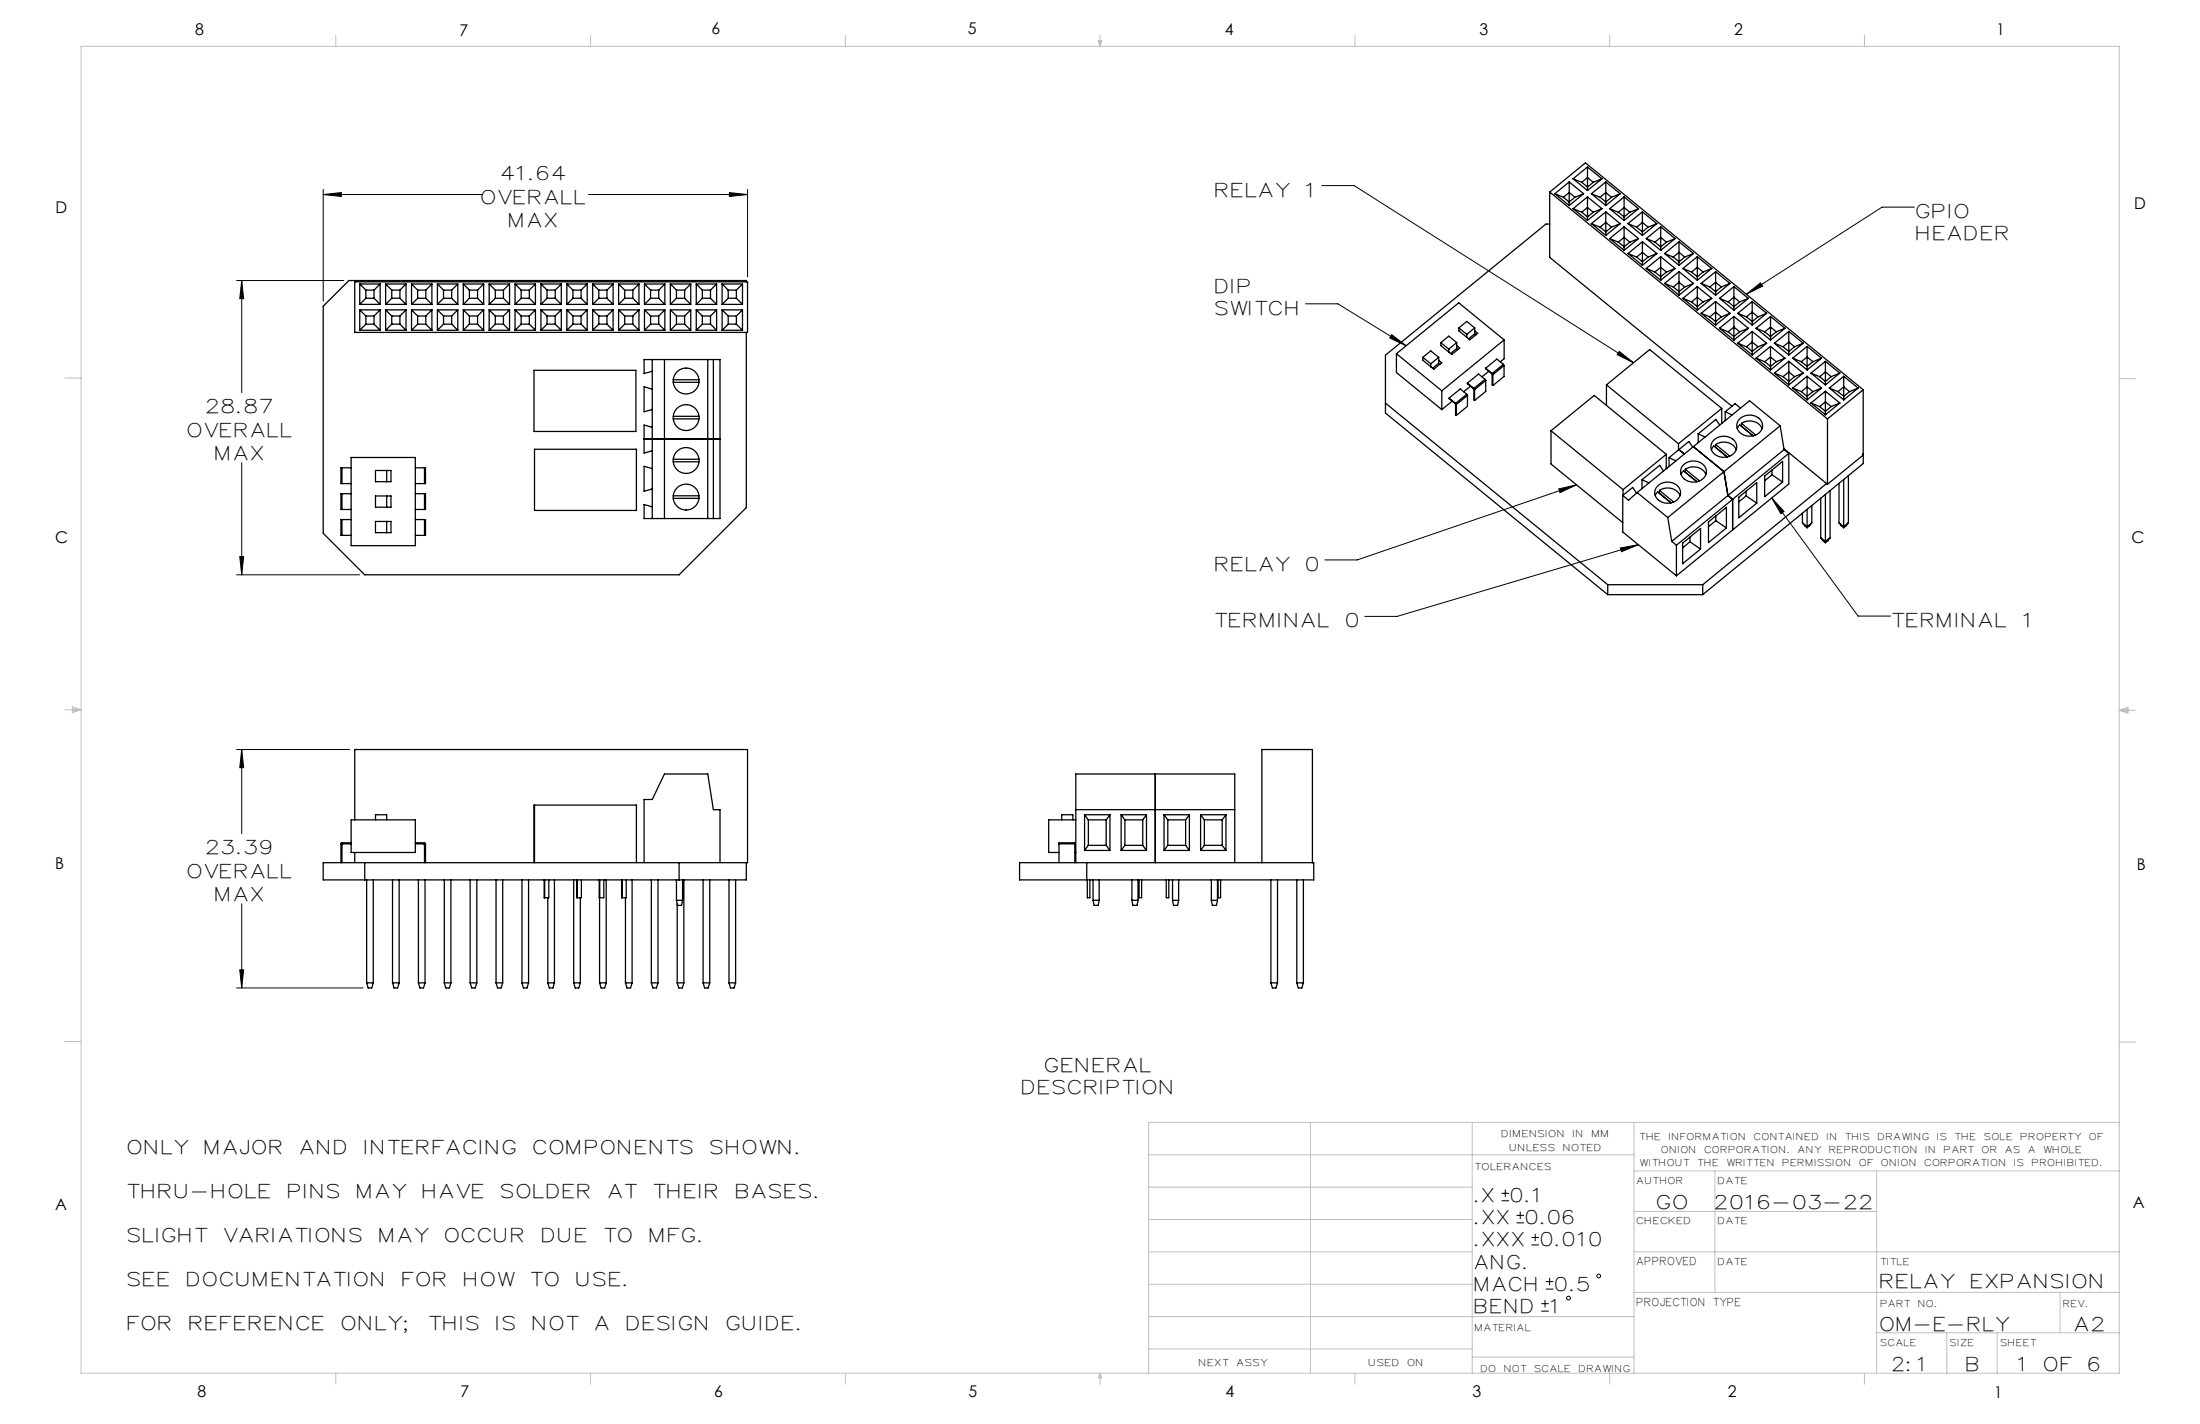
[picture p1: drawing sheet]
<svg xmlns="http://www.w3.org/2000/svg" width="432mm" height="279mm" viewBox="0 0 432 279" stroke-linecap="round" stroke-linejoin="round" font-family="sans-serif">
<g fill="none" stroke="#000" stroke-width=".2">
<path d="M63.4 38.2l3.6-.4v.8zM63.4 37.2v21.9M63.4 38.2h31.2M115.5 38.2h31.2M143.2 37.8l3.5 .4-3.5 .4zM146.7 37.2v17.1M259.4 36.4h6.4l54.8 34.8M46.4 55h21.1M47.4 55l.4 3.6h-.7zM47.4 55v22M256.2 59.6h6.4l13.4 8.2M342.8 57.7l2.7-2.2 .5 .6z"/>
<path d="M375.8 40.6h-6.4l-26.6 17.1M273.2 65.7l2.8 2.1-3.2-1.5zM317.8 68.9l2.8 2.3-3.2-1.6zM47.4 90.8v22M305.9 95.9l3.5-.8-3.2 1.5zM309.4 95.1l-43 14.8h-6.4M347.7 97.7l2.5 2.7-.7 .4zM347.7 97.7l17 23.2h6.3M46.4 112.8h24.2M47.1 109.2h.7l-.4 3.6zM318 107.5l3.6-.6-3.3 1.4zM321.6 106.9l-47.4 14h-6.3"/>
<path d="M46.4 147.1h22.2M47.4 147.1l.4 3.5h-.7zM47.4 147.1v16.5M47.4 177.3v16.5M46.4 193.8h24.9M47.1 190.3h.7l-.4 3.5zM294.7 235.6h1.5M294.7 234.1h1.5M295.4 233.4v1.5M297.7 239.9h1.4M297.7 238.5h1.4M298.4 237.7v1.5"/>
<path d="M300.6 244.3h1.5M300.6 242.8h1.5M301.3 242.1v1.4M302.5 257.3h1.5M302.5 255.8h1.5M303.2 255.1v1.4M303.4 252.9h1.5M303.4 251.5h1.5M304.1 250.7v1.5"/>
<circle cx="307.9" cy="254.7" r=".37"/>
<circle cx="313.8" cy="250.4" r=".37"/>
</g>
<g fill="none" stroke="#c0c0c0" stroke-width=".2">
<path d="M15.9 9.1h400.1v260.3h-400.1zM65.9 6.9v2.2M115.9 6.9v2.2M165.9 6.9v2.2M215.6 8h.6l-.3 1.1zM215.7 8l.2 1.1M215.9 6.9v2.2M216 8l-.1 1.1M265.9 6.9v2.2M315.9 6.9v2.2M365.9 6.9v2.2M12.7 74.2h3.2"/>
<path d="M416 74.3h3.1M12.7 139.3h3.2M14.2 139l1.7 .3M14.2 138.7l1.7 .6-1.7 .5zM15.9 139.3l-1.7 .2M416 139.4h3.1M416 139.4l1.7-.6v1.1zM416 139.4l1.7 .2M417.7 139.1l-1.7 .3M12.7 204.4h3.2M416 204.5h3.1M225.5 226.6h95.2"/>
<path d="M225.5 239.3h63.5M225.5 232.9h63.5M257.2 220.2v49.2M289 220.2v49.2M320.7 220.2v49.2M320.7 237.7h47.6M320.7 229.8h95.3M336.6 229.8v23.8M368.3 229.8v39.6M416 220.2h-190.5v49.2M225.5 258.3h95.2M225.5 245.6h63.5"/>
<path d="M225.5 252h63.5M320.7 253.6h95.3M320.7 245.6h95.3M404.3 253.6v7.9M65.9 269.4v2.2M115.9 269.4v2.2M165.9 269.4v2.2M215.9 269.4v2.2M215.9 269.4l.3 .9h-.6zM225.5 264.7h63.5M265.9 269.4v2.2M289 266.3h31.7"/>
<path d="M315.9 269.4v2.2M365.9 269.4v2.2M368.3 261.5h47.7M382.1 261.5v7.9M392 261.5v7.9"/>
</g>
<g fill="#000">
<path d="M273.2 65.7l2.8 2.1-3.2-1.5zM342.8 57.7l2.7-2.2 .5 .6zM305.9 95.9l3.5-.8-3.2 1.5zM318 107.5l3.6-.6-3.3 1.4zM347.7 97.7l2.5 2.7-.7 .4zM317.8 68.9l2.8 2.3-3.2-1.6z"/>
<path d="M47.4 147.1l.4 3.5h-.7zM47.1 190.3h.7l-.4 3.5zM47.4 55l.4 3.6h-.7zM47.1 109.2h.7l-.4 3.6zM143.2 37.8l3.5 .4-3.5 .4zM63.4 38.2l3.6-.4v.8z"/>
</g>
<g fill="none" stroke="#000" stroke-width=".25">
<path d="M304.2 37.7l54.5 44.5M304.2 37.7l7-5.7 54.5 44.5M304.2 37.7v12.8l35.7 29.2M305.2 38l2.8 2.3M305.2 38l1.7 .7M306.9 38.7l1.1-.9 1.1 .9M306.9 38.7l1.1 .9 1.1-.9M308 35.7l2.8 2.3M308 35.7l-2.8 2.3M308 35.7v4.6M308.8 35.1l2.8 2.3M308.8 35.1l1.7 .7"/>
<path d="M310.5 35.8l1.1-1 1.1 1M310.5 35.8l1.1 .9 1.1-.9M310.8 38l-2.8 2.3M310.8 38l-1.7 .7M311.6 38.6l2.8 2.3M311.6 38.6l-2.8 2.3M311.6 32.8l2.8 2.3M311.6 32.8l-2.8 2.3M311.6 32.8v4.6M311.6 38.6v4.7M312.3 38l2.9 2.3M312.3 38l1.7 .7"/>
<path d="M314 38.7l1.2-.9 1.1 .9M314 38.7l1.2 .9 1.1-.9M314.4 35.1l-2.8 2.3M314.4 35.1l-1.7 .7M315.2 35.7l-2.9 2.3M315.2 35.7l2.8 2.3M315.2 35.7v4.6M318 38l-2.8 2.3M318 38l-1.7 .7M318.8 38.6l2.8 2.3M318.8 38.6l-2.9 2.3M318.8 38.6v4.7"/>
<path d="M69.6 55.3h77.1v9.9h-77.1zM70.6 55.7h4M70.6 59.7h4M70.6 55.7v4M70.6 55.7l1.2 1.2M71.8 56.9h1.6M71.8 58.5l-1.2 1.2M71.8 56.9v1.6M71.8 58.5h1.6M73.4 58.5l1.2 1.2M73.4 56.9v1.6M74.6 55.7v4"/>
<path d="M74.6 55.7l-1.2 1.2M75.7 55.7v4M75.7 55.7h4M75.7 59.7h4M75.7 55.7l1.2 1.2M76.9 56.9h1.6M76.9 58.5l-1.2 1.2M76.9 56.9v1.6M76.9 58.5h1.6M78.5 56.9v1.6M78.5 58.5l1.2 1.2M79.7 55.7v4"/>
<path d="M79.7 55.7l-1.2 1.2M80.8 55.7h4M80.8 59.7h4M80.8 55.7v4M80.8 55.7l1.2 1.2M82 56.9h1.6M82 58.5l-1.2 1.2M82 56.9v1.6M82 58.5h1.6M83.6 58.5l1.2 1.2M83.6 56.9v1.6M84.8 55.7v4"/>
<path d="M84.8 55.7l-1.2 1.2M85.9 55.7v4M85.9 55.7h4M85.9 59.7h4M85.9 55.7l1.2 1.2M87.1 56.9h1.6M87.1 58.5l-1.2 1.2M87.1 56.9v1.6M87.1 58.5h1.6M88.7 58.5l1.2 1.2M88.7 56.9v1.6M89.9 55.7v4"/>
<path d="M89.9 55.7l-1.2 1.2M90.9 55.7h4M90.9 59.7h4M90.9 55.7v4M90.9 55.7l1.2 1.2M92.1 56.9h1.6M92.1 58.5l-1.2 1.2M92.1 56.9v1.6M92.1 58.5h1.6M93.7 58.5l1.2 1.2M93.7 56.9v1.6M94.9 55.7v4"/>
<path d="M94.9 55.7l-1.2 1.2M96 55.7v4M96 55.7h4M96 59.7h4M96 55.7l1.2 1.2M97.2 56.9h1.6M97.2 58.5l-1.2 1.2M97.2 56.9v1.6M97.2 58.5h1.6M98.8 56.9v1.6M98.8 58.5l1.2 1.2M100 55.7v4"/>
<path d="M100 55.7l-1.2 1.2M101.1 55.7h4M101.1 59.7h4M101.1 55.7v4M101.1 55.7l1.2 1.2M102.3 56.9h1.6M102.3 58.5l-1.2 1.2M102.3 56.9v1.6M102.3 58.5h1.6M103.9 56.9v1.6M103.9 58.5l1.2 1.2M105.1 55.7v4"/>
<path d="M105.1 55.7l-1.2 1.2M106.2 55.7v4M106.2 55.7h4M106.2 59.7h4M106.2 55.7l1.2 1.2M107.4 56.9h1.6M107.4 58.5l-1.2 1.2M107.4 56.9v1.6M107.4 58.5h1.6M109 56.9v1.6M109 58.5l1.2 1.2M110.2 55.7v4"/>
<path d="M110.2 55.7l-1.2 1.2M111.3 55.7h4M111.3 59.7h4M111.3 55.7v4M111.3 55.7l1.2 1.2M112.5 56.9h1.6M112.5 58.5l-1.2 1.2M112.5 56.9v1.6M112.5 58.5h1.6M114.1 58.5l1.2 1.2M114.1 56.9v1.6M115.3 55.7v4"/>
<path d="M115.3 55.7l-1.2 1.2M116.3 55.7v4M116.3 55.7h4M116.3 59.7h4M116.3 55.7l1.2 1.2M117.5 56.9h1.6M117.5 56.9v1.6M117.5 58.5l-1.2 1.2M117.5 58.5h1.6M119.1 58.5l1.2 1.2M119.1 56.9v1.6M120.3 55.7v4"/>
<path d="M120.3 55.7l-1.2 1.2M121.4 55.7h4M121.4 59.7h4M121.4 55.7v4M121.4 55.7l1.2 1.2M122.6 56.9h1.6M122.6 56.9v1.6M122.6 58.5l-1.2 1.2M122.6 58.5h1.6M124.2 58.5l1.2 1.2M124.2 56.9v1.6M125.4 55.7v4"/>
<path d="M125.4 55.7l-1.2 1.2M126.5 55.7v4M126.5 55.7h4M126.5 59.7h4M126.5 55.7l1.2 1.2M127.7 56.9h1.6M127.7 56.9v1.6M127.7 58.5l-1.2 1.2M127.7 58.5h1.6M129.3 58.5l1.2 1.2M129.3 56.9v1.6M130.5 55.7v4"/>
<path d="M130.5 55.7l-1.2 1.2M131.6 55.7h4M131.6 59.7h4M131.6 55.7v4M131.6 55.7l1.2 1.2M132.8 56.9v1.6M132.8 56.9h1.6M132.8 58.5l-1.2 1.2M132.8 58.5h1.6M134.4 56.9v1.6M134.4 58.5l1.2 1.2M135.6 55.7v4"/>
<path d="M135.6 55.7l-1.2 1.2M136.7 55.7v4M136.7 55.7h4M136.7 59.7h4M136.7 55.7l1.2 1.2M137.9 56.9h1.6M137.9 56.9v1.6M137.9 58.5l-1.2 1.2M137.9 58.5h1.6M139.5 58.5l1.2 1.2M139.5 56.9v1.6M140.7 55.7v4"/>
<path d="M140.7 55.7l-1.2 1.2M141.7 55.7v4M141.7 55.7h4M141.7 59.7h4M141.7 55.7l1.2 1.2M142.9 56.9h1.6M142.9 58.5l-1.2 1.2M142.9 56.9v1.6M142.9 58.5h1.6M144.5 56.9v1.6M144.5 58.5l1.2 1.2M145.7 55.7v4"/>
<path d="M145.7 55.7l-1.2 1.2M146.5 55.3v-.3h-78l-5.1 5.1v44.5l8.2 8.2h61.7l13.2-13.2v-34.4M304.2 44h-.8l-31.5 25.7v11.3l43.7 35.7M308.8 40.9l2.8 2.4M308.8 40.9l1.7 .7M310.5 41.6l1.1-.9 1.1 .9M310.5 41.6l1.1 1 1.1-1M312.3 43.9l2.9 2.3M312.3 43.9l1.7 .7M314 44.6l1.2-1 1.1 1M314 44.6l1.2 .9 1.1-.9M314.4 40.9l-2.8 2.4"/>
<path d="M314.4 40.9l-1.7 .7M315.2 41.6l2.8 2.3M315.2 41.6l-2.9 2.3M315.2 41.6v4.6M315.9 46.8l2.9 2.3M315.9 40.9l2.9 2.4M315.9 46.8l1.7 .7M315.9 40.9l1.7 .7M317.6 47.5l1.2-.9 1.1 .9M317.6 47.5l1.2 .9 1.1-.9M317.6 41.6l1.2-.9 1.1 .9M317.6 41.6l1.2 1 1.1-1"/>
<path d="M318 43.9l-2.8 2.3M318 43.9l-1.7 .7M318.8 44.5l2.8 2.3M318.8 44.5l-2.9 2.3M318.8 44.5v4.6M319.5 49.7l2.9 2.4M319.5 43.9l2.9 2.3M319.5 49.7l1.7 .7M319.5 43.9l1.7 .7M321.2 50.4l1.2-.9 1.1 .9M321.2 50.4l1.2 1 1.1-1M321.2 44.6l1.2-1 1.1 1"/>
<path d="M321.2 44.6l1.2 .9 1.1-.9M321.6 46.8l-2.8 2.3M321.6 40.9l-2.8 2.4M321.6 46.8l-1.7 .7M321.6 40.9l-1.7 .7M322.4 47.4l2.8 2.3M322.4 41.6l-2.9 2.3M322.4 41.6l2.8 2.3M322.4 47.4l-2.9 2.3M322.4 41.6v4.6M322.4 47.4v4.7M323.1 52.7l2.9 2.3"/>
<path d="M323.1 46.8l2.9 2.3M323.1 52.7l1.7 .7M323.1 46.8l1.7 .7M324.8 53.4l1.2-1 1.1 1M324.8 53.4l1.2 .9 1.1-.9M324.8 47.5l1.2-.9 1.1 .9M324.8 47.5l1.2 .9 1.1-.9M325.2 43.9l-2.8 2.3M325.2 49.7l-2.8 2.4M325.2 49.7l-1.7 .7M325.2 43.9l-1.7 .7M326 50.4l2.8 2.3"/>
<path d="M326 50.4l-2.9 2.3M326 44.5l2.8 2.3M326 44.5l-2.9 2.3M326 44.5v4.6M326 50.4v4.6M326.7 55.6l2.8 2.3M326.7 49.7l2.8 2.4M326.7 55.6l1.7 .7M326.7 49.7l1.7 .7M328.4 56.3l1.1-.9 1.2 .9M328.4 56.3l1.1 .9 1.2-.9M328.4 50.4l1.1-.9 1.2 .9"/>
<path d="M328.4 50.4l1.1 1 1.2-1M328.8 52.7l-2.8 2.3M328.8 46.8l-2.8 2.3M328.8 52.7l-1.7 .7M328.8 46.8l-1.7 .7M329.5 53.3l2.9 2.3M329.5 47.4l-2.8 2.3M329.5 47.4l2.9 2.3M329.5 53.3l-2.8 2.3M329.5 47.4v4.7M329.5 53.3v4.6M330.3 58.5l2.8 2.4"/>
<path d="M330.3 52.7l2.8 2.3M330.3 58.5l1.7 .7M330.3 52.7l1.7 .7M332 59.2l1.1-.9 1.2 .9M332 53.4l1.1 .9 1.2-.9M332 59.2l1.1 1 1.2-1M332 53.4l1.1-1 1.2 1M332.4 49.7l-2.9 2.4M332.4 55.6l-2.9 2.3M332.4 55.6l-1.7 .7M332.4 49.7l-1.7 .7M333.1 56.2l2.9 2.3"/>
<path d="M333.1 56.2l-2.8 2.3M333.1 50.4l2.9 2.3M333.1 50.4l-2.8 2.3M333.1 50.4v4.6M333.1 56.2v4.7M333.9 55.6l2.8 2.3M333.9 55.6l1.7 .7M335.6 56.3l1.1 .9 1.2-.9M335.6 56.3l1.1-.9 1.2 .9M336 58.5l-2.9 2.4M336 52.7l-2.9 2.3M336 58.5l-1.7 .7"/>
<path d="M336 52.7l-1.7 .7M336.7 53.3v4.6M336.7 59.2v4.6M336.7 59.2l2.9 2.3M336.7 53.3l-2.8 2.3M336.7 53.3l2.9 2.3M336.7 59.2l-2.8 2.3M337.5 58.5l2.8 2.4M337.5 58.5l1.7 .7M339.2 59.2l1.1 1 1.2-1M339.2 59.2l1.1-.9 1.2 .9M339.6 55.6l-2.9 2.3"/>
<path d="M339.6 55.6l-1.7 .7M340.3 56.2l2.8 2.3M340.3 56.2l-2.8 2.3M340.3 56.2v4.7M343.1 58.5l-2.8 2.4M343.1 58.5l-1.6 .7M343.9 59.2l-2.8 2.3M343.9 59.2l2.8 2.3M343.9 59.2v4.6M70.6 60.8h4M70.6 64.8h4M70.6 60.8v4"/>
<path d="M70.6 60.8l1.2 1.2M71.8 63.6l-1.2 1.2M71.8 62v1.6M71.8 62h1.6M71.8 63.6h1.6M73.4 62v1.6M73.4 63.6l1.2 1.2M74.6 60.8v4M74.6 60.8l-1.2 1.2M75.7 60.8h4M75.7 64.8h4M75.7 60.8v4"/>
<path d="M75.7 60.8l1.2 1.2M76.9 63.6l-1.2 1.2M76.9 62v1.6M76.9 62h1.6M76.9 63.6h1.6M78.5 63.6l1.2 1.2M78.5 62v1.6M79.7 60.8v4M79.7 60.8l-1.2 1.2M80.8 60.8h4M80.8 64.8h4M80.8 60.8v4"/>
<path d="M80.8 60.8l1.2 1.2M82 62v1.6M82 63.6l-1.2 1.2M82 62h1.6M82 63.6h1.6M83.6 62v1.6M83.6 63.6l1.2 1.2M84.8 60.8v4M84.8 60.8l-1.2 1.2M85.9 60.8h4M85.9 64.8h4M85.9 60.8v4"/>
<path d="M85.9 60.8l1.2 1.2M87.1 63.6l-1.2 1.2M87.1 62v1.6M87.1 62h1.6M87.1 63.6h1.6M88.7 63.6l1.2 1.2M88.7 62v1.6M89.9 60.8v4M89.9 60.8l-1.2 1.2M90.9 60.8h4M90.9 64.8h4M90.9 60.8v4"/>
<path d="M90.9 60.8l1.2 1.2M92.1 63.6l-1.2 1.2M92.1 62v1.6M92.1 62h1.6M92.1 63.6h1.6M93.7 63.6l1.2 1.2M93.7 62v1.6M94.9 60.8v4M94.9 60.8l-1.2 1.2M96 60.8h4M96 64.8h4M96 60.8v4"/>
<path d="M96 60.8l1.2 1.2M97.2 63.6l-1.2 1.2M97.2 62v1.6M97.2 62h1.6M97.2 63.6h1.6M98.8 63.6l1.2 1.2M98.8 62v1.6M100 60.8v4M100 60.8l-1.2 1.2M101.1 60.8h4M101.1 64.8h4M101.1 60.8v4"/>
<path d="M101.1 60.8l1.2 1.2M102.3 63.6l-1.2 1.2M102.3 62v1.6M102.3 62h1.6M102.3 63.6h1.6M103.9 63.6l1.2 1.2M103.9 62v1.6M104.8 72.7h20v12h-20zM105.1 60.8v4M105.1 60.8l-1.2 1.2M106.2 60.8h4M106.2 64.8h4"/>
<path d="M106.2 60.8v4M106.2 60.8l1.2 1.2M107.4 63.6l-1.2 1.2M107.4 62v1.6M107.4 62h1.6M107.4 63.6h1.6M109 62v1.6M109 63.6l1.2 1.2M110.2 60.8v4M110.2 60.8l-1.2 1.2M111.3 60.8h4M111.3 64.8h4"/>
<path d="M111.3 60.8v4M111.3 60.8l1.2 1.2M112.5 63.6l-1.2 1.2M112.5 62v1.6M112.5 62h1.6M112.5 63.6h1.6M114.1 62v1.6M114.1 63.6l1.2 1.2M115.3 60.8v4M115.3 60.8l-1.2 1.2M116.3 60.8h4M116.3 64.8h4"/>
<path d="M116.3 60.8v4M116.3 60.8l1.2 1.2M117.5 62v1.6M117.5 63.6l-1.2 1.2M117.5 62h1.6M117.5 63.6h1.6M119.1 63.6l1.2 1.2M119.1 62v1.6M120.3 60.8v4M120.3 60.8l-1.2 1.2M121.4 60.8h4M121.4 64.8h4"/>
<path d="M121.4 60.8v4M121.4 60.8l1.2 1.2M122.6 63.6l-1.2 1.2M122.6 62v1.6M122.6 62h1.6M122.6 63.6h1.6M124.2 63.6l1.2 1.2M124.2 62v1.6M125.4 60.8v4M125.4 60.8l-1.2 1.2M126.5 60.8h4M126.5 64.8h4"/>
<path d="M126.5 60.8v4M126.5 60.8l1.2 1.2M127.7 62v1.6M127.7 63.6l-1.2 1.2M127.7 62h1.6M127.7 63.6h1.6M128 72.8l-1.6 .5v-2.8h14.9v31.2h-14.9v-2.7l1.6 .4M128 76.3l-1.6-.4v4.9l1.6-.5M128 70.5v31.2M129.3 63.6l1.2 1.2M129.3 62v1.6M130.4 70.5v31.2"/>
<path d="M130.5 60.8v4M130.5 60.8l-1.2 1.2M131.6 60.8h4M131.6 64.8h4M131.6 60.8v4M131.6 60.8l1.2 1.2M132.1 74.5h5.1M132.1 75h5.1M132.8 62v1.6M132.8 63.6l-1.2 1.2M132.8 62h1.6M132.8 63.6h1.6"/>
<path d="M134.4 63.6l1.2 1.2M134.4 62v1.6M135.6 60.8v4M135.6 60.8l-1.2 1.2M136.7 60.8h4M136.7 64.8h4M136.7 60.8v4M136.7 60.8l1.2 1.2M137.9 63.6l-1.2 1.2M137.9 62v1.6M137.9 62h1.6M137.9 63.6h1.6"/>
<path d="M138.9 70.5v31.2M139.5 63.6l1.2 1.2M139.5 62v1.6M140 70.5v31.2M140.7 60.8v4M140.7 60.8l-1.2 1.2M141.7 60.8h4M141.7 60.8v4M141.7 64.8h4M141.7 60.8l1.2 1.2M142.9 62v1.6M142.9 62h1.6"/>
<path d="M142.9 63.6l-1.2 1.2M142.9 63.6h1.6M144.5 62v1.6M144.5 63.6l1.2 1.2M145.7 60.8v4M145.7 60.8l-1.2 1.2M271.9 79.1l43.7 35.6M274.1 69.4v3.7l8.9 7.3M274.1 69.4l8.9 7.3M279.3 70.1v.6l2.1 1.7 1.6-1.2-.6-.5M279.3 70.1l1.5-1.3 1.6 1.3M279.3 70.1l1.5 1.3"/>
<path d="M280.8 71.4v.6M282.4 70.1l-1.6 1.3M282.4 70.1v1.2M282.4 71.3l-1.2 .9M282.4 71.3l.2 .2M282.8 67.2v.6l2.1 1.8 1.6-1.3-.6-.5M282.8 67.2l1.6-1.2 1.5 1.2M282.8 67.2l1.6 1.3M283 76.7v3.7M284.4 68.5v.6M284.4 78.1l1.3 1.2v2.1l.1 .1M284.4 78.1l1.3 1"/>
<path d="M285 78.7l-2 1.7M285.7 79.1l.1 .3M285.8 79.4v2.1M285.9 68.4l-1.2 1M285.9 67.2l-1.5 1.3M285.9 67.2v1.2M285.9 68.4l.2 .2M286.3 64.3v.6l2.2 1.8 1.5-1.3-.6-.5M286.3 64.3l1.6-1.2 1.5 1.2M286.3 64.3l1.6 1.3M287.9 77.4l.1 .2M287.9 77.4l-1.3-1.1-2.2 1.8"/>
<path d="M287.9 77.4l-2.2 1.7M287.9 65.6v.6M288 75.2l1.3 1.2v2.1l.1 .1M288 75.2l1.3 1M288 77.6v2.1l-2.2 1.8M288 77.6l-2.2 1.8M288.6 75.8l-1.3 1.1M289.3 76.2l.1 .2M289.4 76.4v2.2M289.4 65.5l-1.2 1M289.4 64.3l-1.5 1.3M289.4 64.3v1.2"/>
<path d="M289.4 65.5l.3 .2M291.5 74.4l.1 .3M291.5 74.4l-1.3-1-2.2 1.8M291.5 74.4l-2.2 1.8M291.6 72.2l1.3 1.3v2l.1 .1M291.6 72.2l1.3 1.1M291.6 74.7v2.1l-2.2 1.8M291.6 74.7l-2.2 1.7M292.2 72.8l-1.3 1.1M292.9 73.3l.1 .2M293 73.5v2.1M295.1 71.5l.1 .2"/>
<path d="M295.1 71.5l-1.3-1-2.2 1.7M295.1 71.5l-2.2 1.8M295.2 71.7l-2.2 1.8M295.2 71.7v2.2l-2.2 1.7M295.2 66.7v3.7l-.7 .6M295.2 66.7l-12.2 10M295.2 66.7l-8.9-7.3-12.2 10M315.3 75.5l8.5-6.9 14.1 11.5M315.3 75.5l14.1 11.6M315.3 75.5v4M333.9 61.5l2.8 2.3M333.9 61.5l1.7 .7"/>
<path d="M335.6 62.2l1.1-1 1.2 1M335.6 62.2l1.1 .9 1.2-.9M337.5 64.4l2.8 2.3M337.5 64.4l1.7 .7M339.2 65.1l1.1-.9 1.2 .9M339.2 65.1l1.1 .9 1.2-.9M339.6 61.5l-2.9 2.3M339.6 61.5l-1.7 .7M340.3 62.1l2.8 2.3M340.3 62.1l-2.8 2.3M340.3 62.1v4.6M341.1 67.3l2.8 2.4"/>
<path d="M341.1 61.5l2.8 2.3M341.1 67.3l1.7 .7M341.1 61.5l1.7 .7M342.8 68l1.1-.9 1.1 .9M342.8 62.2l1.1 .9 1.1-.9M342.8 62.2l1.1-1 1.1 1M342.8 68l1.1 1 1.1-1M343.1 64.4l-2.8 2.3M343.1 64.4l-1.6 .7M343.9 65l2.8 2.3M343.9 65l-2.8 2.3M343.9 65v4.7"/>
<path d="M344.7 70.3l2.8 2.3M344.7 64.4l2.8 2.3M344.7 70.3l1.7 .7M344.7 64.4l1.7 .7M346.4 71l1.1-1 1.1 1M346.4 65.1l1.1 .9 1.1-.9M346.4 65.1l1.1-.9 1.1 .9M346.4 71l1.1 .9 1.1-.9M346.7 61.5l-2.8 2.3M346.7 67.3l-2.8 2.4M346.7 67.3l-1.7 .7M346.7 61.5l-1.7 .7"/>
<path d="M347.5 68l2.8 2.3M347.5 68l-2.8 2.3M347.5 62.1l2.8 2.3M347.5 62.1l-2.8 2.3M347.5 62.1v4.6M347.5 68v4.6M348.3 73.2l2.8 2.3M348.3 67.3l2.8 2.4M348.3 73.2l1.7 .7M348.3 67.3l1.7 .7M350 73.9l1.1 .9 1.1-.9M350 73.9l1.1-.9 1.1 .9"/>
<path d="M350 68l1.1 1 1.1-1M350 68l1.1-.9 1.1 .9M350.3 70.3l-2.8 2.3M350.3 64.4l-2.8 2.3M350.3 70.3l-1.7 .7M350.3 64.4l-1.7 .7M351.1 65v4.7M351.1 70.9v4.6M351.1 70.9l2.8 2.3M351.1 65l-2.8 2.3M351.1 65l2.8 2.3M351.1 70.9l-2.8 2.3"/>
<path d="M351.9 76.1l2.8 2.4M351.9 70.3l2.8 2.3M351.9 76.1l1.7 .7M351.9 70.3l1.7 .7M353.6 76.8l1.1 1 1.1-1M353.6 76.8l1.1-.9 1.1 .9M353.6 71l1.1 .9 1.1-.9M353.6 71l1.1-1 1.1 1M353.9 67.3l-2.8 2.4M353.9 73.2l-2.8 2.3M353.9 73.2l-1.7 .7M353.9 67.3l-1.7 .7"/>
<path d="M354.7 73.8l2.8 2.3M354.7 73.8l-2.8 2.3M354.7 68l2.8 2.3M354.7 68l-2.8 2.3M354.7 68v4.6M354.7 73.8v4.7M355.5 79.1l2.8 2.3M355.5 73.2l2.8 2.3M355.5 79.1l1.6 .7M355.5 73.2l1.6 .7M357.1 79.8l1.2 .9 1.1-.9M357.1 79.8l1.2-1 1.1 1"/>
<path d="M357.1 73.9l1.2 .9 1.1-.9M357.1 73.9l1.2-.9 1.1 .9M357.5 76.1l-2.8 2.4M357.5 70.3l-2.8 2.3M357.5 76.1l-1.7 .7M357.5 70.3l-1.7 .7M358.3 76.8l2.8 2.3M358.3 76.8l-2.8 2.3M358.3 70.9l-2.8 2.3M358.3 70.9l2.8 2.3M358.3 70.9v4.6M358.3 76.8v4.6"/>
<path d="M359 76.1l2.9 2.4M359 76.1l1.7 .7M360.7 76.8l1.2 1 1.1-1M360.7 76.8l1.2-.9 1.1 .9M361.1 79.1l-2.8 2.3M361.1 73.2l-2.8 2.3M361.1 79.1l-1.7 .7M361.1 73.2l-1.7 .7M361.9 73.8l-2.9 2.3M361.9 73.8l2.8 2.3M361.9 73.8v4.7M364.7 76.1l-2.8 2.4"/>
<path d="M364.7 76.1l-1.7 .7M365.7 76.5v14.4l-31.5 25.8M365.7 76.5l-7 5.7M67.1 91.8h-.2v3.1h.2M67.1 96.9h-.2v3.1h.2M67.1 91.8v3.1M67.1 96.9v3.1M67.1 94.9h1.8M67.1 91.8h1.8M67.1 100h1.8M67.1 96.9h1.8M68.9 89.8h12.6v17.3h-12.6z"/>
<path d="M73.7 92.3h3v2.2h-3zM73.7 97.3h3v2.2h-3zM75.9 92.3v2.2M75.9 97.3v2.2M81.5 94.9h1.8M81.5 91.8h1.8M81.5 100h1.8M81.5 96.9h1.8M83.3 91.8h.2v3.1h-.2M83.3 96.9h.2v3.1h-.2M83.3 91.8v3.1M83.3 96.9v3.1"/>
<path d="M104.9 88.2h20v12h-20zM126.4 86.1h14.9M128 83.8l-1.6-.4v5.5l1.6-.5M128 91.9l-1.6-.4v4.9l1.6-.5M132.1 97.3h5.1M132.1 90.1h5.1M132.1 90.6h5.1M132.1 97.8h5.1M132.1 81.7h5.1M132.1 82.2h5.1M304.4 84.5v6.5l14.1 11.5M304.4 84.5l14.2 11.6"/>
<path d="M304.4 84.5l8.5-6.9 14.1 11.5M318.5 97.2v7.2l10.5 8.6M318.6 96.1v1.1M321.2 96.7l-.8-1.1-1.9 1.6M321.3 96.6l6 4.9M321.3 96.6l-1.7 1.5-1.1-.9M322.3 94.1l1.3 .7M322.3 94.1v1.8M324.9 97.2l.4-.7 2.7 2.2M325.2 95.5a2.7 2.7 0 0 1 4.6 1 2.54 2.54 0 0 1-3.9 1.9 1.85 1.85 0 0 1-.7-2.9zM325.7 96.2a2.79 2.79 0 0 1 4.1 1M325.7 96.2v.6"/>
<path d="M325.7 96.2l2.8 2.3M326.5 92.4l-.8-1.1-3.4 2.8M327 91.6l.3 .2M327 89.1l-8.4 7M327 89.1v2.9M327.6 89.8l1.3 .6M327.6 89.8v1.7M329.4 87.1v1.2M329.5 88.2l-1.9 1.6M329.5 88.2l1.1 .9M329.9 93.1l.5-.7 2.7 2.1M330.3 91.3a2.7 2.7 0 0 1 4.6 1 2.54 2.54 0 0 1-4 1.9 1.85 1.85 0 0 1-.6-2.9z"/>
<path d="M330.8 92.1a2.79 2.79 0 0 1 4 1M330.8 92.1v.6M330.8 92.1l2.8 2.3M332.2 87.7l-.7-1.1-2 1.6M332.4 87.6l6 4.9 .7 4.7 1 .8v6M333.3 85.1l1.4 .6M333.3 85.1v1.8M335.9 88.2l.5-.7 2.6 2.2M336.3 86.5a2.7 2.7 0 0 1 4.6 1 2.54 2.54 0 0 1-4 1.9 1.85 1.85 0 0 1-.6-2.9zM336.7 87.2a2.79 2.79 0 0 1 4.1 1M336.7 87.2v.6M336.7 87.2l2.8 2.3"/>
<path d="M337.5 83.4l-.7-1.1-3.5 2.8M337.9 80.1l-8.5 7M337.9 80.1v3M338.6 80.8l1.4 .6M338.6 80.8v1.7M341 84.1l.4-.7 2.7 2.1M341.3 97.6l3.5-2.9v4l-3.5 2.9zM341.3 82.3a2.7 2.7 0 0 1 4.6 1 2.54 2.54 0 0 1-3.9 1.9 1.86 1.86 0 0 1-.7-2.9zM341.6 80.1l-1-.9-2 1.6M341.8 83.1a2.79 2.79 0 0 1 4.1 1M341.8 83.1v.5M341.8 83.1l2.8 2.3"/>
<path d="M342.7 97.3l-1.4 1.2M342.7 96.4v.9M342.7 97.3l2.1 1.4M346.4 93.4l3.5-2.9v4.1l-3.5 2.9zM347.8 93.2l-1.4 1.1M347.8 92.2v1M347.8 93.2l2.1 1.4M349.4 83.5l-22.1 18M349.4 83.5l-6-4.9-22.1 18M349.4 83.5l.8 4.7M350.1 88l8.6 7M350.2 88.2l-22.1 18"/>
<path d="M350.2 88.2l.9 .8M351.1 89l-22.1 18M351.1 89v6l-22.1 18M354.7 99.9v3.7M355.6 99.2v3.4M357.4 97.8v7.7M358.3 97v9.5M358.5 94.9l-24.3 19.8M358.7 82.2v12.8M359.2 96.3v9.2M361 94.8v7.8M361.9 94.1v9.5"/>
<path d="M362.8 93.3v9.3M365.7 89h.1M365.7 89.3l-7 5.7M67.1 101.9h-.2v3.1h.2M67.1 101.9v3.1M67.1 101.9h1.8M67.1 105h1.8M73.7 102.3h3v2.2h-3zM75.9 102.3v2.2M81.5 101.9h1.8M81.5 105h1.8M83.3 101.9h.2v3.1h-.2"/>
<path d="M83.3 101.9v3.1M315.6 114.7h18.6M315.6 116.7h18.6M315.6 114.7v2M327.3 101.5l.8 4.7M328.1 106.2l.9 .8M329 107v6M330.3 106.6l3.5-2.9v4l-3.5 2.9zM331.7 106.3l2.1 1.4M331.7 105.4v.9M331.7 106.3l-1.4 1.2M334.2 114.7v2"/>
<path d="M335.3 102.4l3.5-2.9v4.1l-3.5 2.9zM336.8 102.2l-1.5 1.1M336.8 102.2l2 1.4M336.8 101.2v1M353.8 102.6l.9 .7 .9-.7M353.8 100.7v1.9M353.8 102.6l.9 1M355.6 102.6l-.9 1M357.4 105.5l.9 .8 .9-.8M357.4 105.5l.9 1M359.2 105.5l-.9 1M361 102.6l.9 .7 .9-.7"/>
<path d="M361 102.6l.9 1M362.8 102.6l-.9 1M104.9 158v11.3M211.2 158.9h31.1M212.9 159.9h4.9M212.9 159.9v7M212.9 159.9l.7 1M217.8 159.9v7M217.8 159.9l-.7 1M220 159.9h5M220 159.9v7M220 159.9l.8 1"/>
<path d="M225 159.9v7M225 159.9l-.7 1M226.7 151.9v17.4M228.5 159.9h4.9M228.5 159.9v7M228.5 159.9l.7 1M233.4 159.9v7M233.4 159.9l-.7 1M235.6 159.9h5M235.6 159.9v7M235.6 159.9l.8 1M240.6 159.9v7"/>
<path d="M240.6 159.9l-.7 1M68.9 165.6h-1.6l-.2 .1v3.6M68.9 165.4h-1.8l-.2 .1v3.8M68.9 160.9h12.6v6.4h-12.6zM69.6 160.9v-13.8h77.1v22.2h-83.3v3.3h83.1v-3.3M69.6 167.3v2M71.6 169.3v3.3M72 172.6v20.2M73.3 172.6v20.2M73.7 160.9v-1h2.2v1M77 172.6v20.2M78.3 172.6v20.2"/>
<path d="M81.5 165.6h1.6l.2 .1v3.6M81.5 165.4h1.8l.2 .1v3.8M82.1 172.6v20.2M83.4 172.6v20.2M87.2 172.6v20.2M88.5 172.6v20.2M92.3 172.6v20.2M93.6 172.6v20.2M97.4 172.6v20.2M98.7 172.6v20.2M102.4 172.6v20.2M103.7 172.6v20.2"/>
<path d="M104.8 169.3v-11.3h20.1v11.3M106.8 172.6v3.5h.9v-3.5M106.9 172.6v3.5M107.5 176.1v16.7M108.8 172.6v20.2M112.6 172.6v20.2M113.2 172.6v3.5h.9v-3.5M113.3 172.6v3.5M113.9 176.1v16.7M117.6 172.6v3.5h.9v-3.5M117.7 176.1v16.7M117.7 172.6v3.5"/>
<path d="M119 172.6v20.2M122 172.6v3.5h.9v-3.5M122.1 172.6v3.5M122.8 176.1v16.7M124.1 172.6v20.2M126.4 169.3v-12.4h1.6l2.4-5h8.5l1.1 7h1.3v10.4M127.8 172.6v20.2M129.1 172.6v20.2M132.8 176.6h1.2M132.8 172.6v4M132.8 176.6l.2 1h.8l.2-1M132.9 177.4v15.4"/>
<path d="M133.3 169.3v3.3M134 172.6v4M134.2 172.6v20.2M138 172.6v20.2M139.3 172.6v20.2M143.1 172.6v20.2M144.4 172.6v20.2M200.1 169.3h57.8v3.3h-57.8zM207.8 165.6v-.2h3.1v.2M207.8 165.6h3.1M207.8 165.6v3.7M208.4 160.9v-1h2.2v1"/>
<path d="M210.9 167.3h.3M210.9 165.6v3.7M211.2 160.9h-5.4v6.4h2M211.2 169.3v-17.4h31.1v17.4M212.9 166.9h4.9M213.3 169.3v3.3M213.4 172.6v3.5h.5v-3.5M213.6 160.9h3.5M213.6 165.9h3.5M213.6 165.9l-.7 1M213.6 160.9v5M214.5 176.6h1.2"/>
<path d="M214.5 176.6l.2 1h.8l.2-1M214.5 172.6v4M215.7 172.6v4M217.1 165.9l.7 1M217.1 160.9v5M220 166.9h5M220.8 160.9h3.5M220.8 165.9l-.8 1M220.8 165.9h3.5M220.8 160.9v5M222.2 176.6h1.2M222.2 176.6l.2 1h.8l.2-1"/>
<path d="M222.2 172.6v4M223.4 172.6v4M223.6 172.6v3.5h.5v-3.5M224.3 165.9l.7 1M224.3 160.9v5M228.5 166.9h4.9M228.9 172.6v3.5h.5v-3.5M229.2 160.9h3.5M229.2 165.9h3.5M229.2 165.9l-.7 1M229.2 160.9v5M230.1 176.6h1.2"/>
<path d="M230.1 176.6l.2 1h.8l.2-1M230.1 172.6v4M231.3 172.6v4M232.7 165.9l.7 1M232.7 160.9v5M235.6 166.9h5M236.4 160.9h3.5M236.4 165.9h3.5M236.4 165.9l-.8 1M236.4 160.9v5M237.8 176.6h1.2M237.8 176.6l.2 1h.8l.2-1"/>
<path d="M237.8 172.6v4M239 172.6v4M239.1 172.6v3.5h.5v-3.5M239.9 165.9l.7 1M239.9 160.9v5M247.7 169.3v-22.2h9.9v22.2M249.4 172.6v20.2M250.7 172.6v20.2M254.5 172.6v20.2M255.8 172.6v20.2M72 192.8h1.3M72 192.8l.3 1h.7l.3-1"/>
<path d="M77 192.8h1.3M77 192.8l.3 1h.7l.3-1M82.1 192.8h1.3M82.1 192.8l.3 1h.7l.3-1M87.2 192.8h1.3M87.2 192.8l.3 1h.7l.3-1M92.3 192.8h1.3M92.3 192.8l.3 1h.7l.3-1M97.4 192.8h1.3M97.4 192.8l.3 1h.7l.3-1M102.4 192.8h1.3M102.4 192.8l.3 1h.7l.3-1"/>
<path d="M107.5 192.8h1.3M107.5 192.8l.3 1h.7l.3-1M112.6 192.8h1.3M112.6 192.8l.3 1h.7l.3-1M117.7 192.8h1.3M117.7 192.8l.3 1h.7l.3-1M122.8 192.8h1.3M122.8 192.8l.3 1h.7l.3-1M127.8 192.8h1.3M127.8 192.8l.3 1h.7l.3-1M132.9 192.8h1.3M132.9 192.8l.3 1h.7l.3-1"/>
<path d="M138 192.8h1.3M138 192.8l.3 1h.7l.3-1M143.1 192.8h1.3M143.1 192.8l.3 1h.7l.3-1M249.4 192.8h1.3M249.4 192.8l.3 1h.7l.3-1M254.5 192.8h1.3M254.5 192.8l.3 1h.7l.3-1"/>
<circle cx="134.7" cy="74.8" r="2.54"/>
<circle cx="134.7" cy="97.5" r="2.54"/>
<circle cx="134.7" cy="81.9" r="2.54"/>
<circle cx="134.7" cy="90.4" r="2.54"/>
</g>
<g font-size="3.7">
<text x="98.6" y="35.4">41.64</text>
<text x="94.7" y="39.9">OVERALL</text>
<text x="238.7" y="38.6">RELAY</text>
<text x="256.5" y="38.6">1</text>
<text x="100.1" y="44.5">MAX</text>
<text x="376.3" y="42.8">GPIO</text>
<text x="376.3" y="47.2">HEADER</text>
<text x="238.7" y="57.4">DIP</text>
<text x="238.7" y="61.7">SWITCH</text>
<text x="40.6" y="81.1">28.87</text>
<text x="37" y="85.7">OVERALL</text>
<text x="42.5" y="90.3">MAX</text>
<text x="238.7" y="112">RELAY</text>
<text x="256.5" y="112">0</text>
<text x="238.7" y="123.1">TERMINAL</text>
<text x="264.4" y="123.1">0</text>
<text x="371.6" y="123.1">TERMINAL</text>
<text x="397.3" y="123.1">1</text>
<text x="40.6" y="167.6">23.39</text>
<text x="37" y="172.2">OVERALL</text>
<text x="42.5" y="176.8">MAX</text>
<text x="200.7" y="214.6">DESCRIPTION</text>
<text x="205.3" y="210.3">GENERAL</text>
<text x="25.2" y="226.4">ONLY</text>
<text x="40.3" y="226.4">MAJOR</text>
<text x="59.1" y="226.4">AND</text>
<text x="71.8" y="226.4">INTERFACING</text>
<text x="104.9" y="226.4">COMPONENTS</text>
<text x="139.6" y="226.4">SHOWN.</text>
<text x="25.2" y="235">THRU-HOLE</text>
<text x="56.7" y="235">PINS</text>
<text x="70.3" y="235">MAY</text>
<text x="83.1" y="235">HAVE</text>
<text x="98.5" y="235">SOLDER</text>
<text x="119.5" y="235">AT</text>
<text x="128.4" y="235">THEIR</text>
<text x="144.6" y="235">BASES.</text>
<text x="289.6" y="235.9">.X</text>
<text x="296.7" y="235.9">0.1</text>
<text x="325.4" y="237.1">GO</text>
<text x="336.7" y="237.1">2016-03-22</text>
<text x="25.2" y="243.7">SLIGHT</text>
<text x="44.1" y="243.7">VARIATIONS</text>
<text x="74.6" y="243.7">MAY</text>
<text x="87.5" y="243.7">OCCUR</text>
<text x="106.5" y="243.7">DUE</text>
<text x="118.8" y="243.7">TO</text>
<text x="127.7" y="243.7">MFG.</text>
<text x="289.6" y="244.6">.XXX</text>
<text x="289.6" y="240.2">.XX</text>
<text x="299.6" y="240.2">0.06</text>
<text x="302.6" y="244.6">0.010</text>
<text x="289.6" y="248.9">ANG.</text>
<text x="25.2" y="252.3">SEE</text>
<text x="36.8" y="252.3">DOCUMENTATION</text>
<text x="79.2" y="252.3">FOR</text>
<text x="91.3" y="252.3">HOW</text>
<text x="104.4" y="252.3">TO</text>
<text x="113.3" y="252.3">USE.</text>
<text x="289.6" y="257.6">BEND</text>
<text x="289.6" y="253.2">MACH</text>
<text x="304.5" y="257.6">1</text>
<text x="305.4" y="253.2">0.5</text>
<text x="369.2" y="252.8">RELAY</text>
<text x="387" y="252.8">EXPANSION</text>
<text x="25.2" y="261">FOR</text>
<text x="37.3" y="261">REFERENCE</text>
<text x="67.2" y="261">ONLY;</text>
<text x="84.5" y="261">THIS</text>
<text x="97.6" y="261">IS</text>
<text x="104.7" y="261">NOT</text>
<text x="116.9" y="261">A</text>
<text x="123.1" y="261">DESIGN</text>
<text x="142.8" y="261">GUIDE.</text>
<text x="369.2" y="261.2">OM-E-RLY</text>
<text x="407.4" y="261.2">A2</text>
<text x="371.6" y="269.1">2:1</text>
<text x="386.1" y="269.1">B</text>
<text x="396.2" y="269.1">1</text>
<text x="401.4" y="269.1">OF</text>
<text x="410" y="269.1">6</text>
</g>
<g font-size="3.2">
<text x="38.3" y="6.9">8</text>
<text x="90.2" y="7">7</text>
<text x="139.7" y="6.8">6</text>
<text x="190" y="6.8">5</text>
<text x="240.4" y="6.8">4</text>
<text x="290.4" y="6.9">3</text>
<text x="340.4" y="6.8">2</text>
<text x="391.9" y="6.9">1</text>
<text x="10.9" y="41.8">D</text>
<text x="418.9" y="41">D</text>
<text x="10.9" y="106.5">C</text>
<text x="418.4" y="106.6">C</text>
<text x="10.8" y="170.4">B</text>
<text x="419.4" y="170.8">B</text>
<text x="10.8" y="237.4">A</text>
<text x="418.6" y="237">A</text>
<text x="38.8" y="274.1">8</text>
<text x="90.4" y="274.1">7</text>
<text x="140.2" y="274.1">6</text>
<text x="190.1" y="274.1">5</text>
<text x="240.5" y="274.1">4</text>
<text x="289" y="274.1">3</text>
<text x="339.1" y="274.1">2</text>
<text x="391.4" y="274.4">1</text>
</g>
<g font-size="2.1">
<text x="321.3" y="248.2">APPROVED</text>
<text x="321.3" y="256.3">PROJECTION TYPE</text>
</g>
<g font-size="1.8">
<text x="294.9" y="223.2">DIMENSION</text>
<text x="296.4" y="225.8">UNLESS</text>
<text x="306.9" y="225.8">NOTED</text>
<text x="308.8" y="223.2">IN</text>
<text x="312.5" y="223.2">MM</text>
<text x="321.9" y="223.6">THE</text>
<text x="326.2" y="226.2">ONION</text>
<text x="327.7" y="223.6">INFORMATION</text>
<text x="334.7" y="226.2">CORPORATION.</text>
<text x="344.4" y="223.6">CONTAINED</text>
<text x="353" y="226.2">ANY</text>
<text x="358.7" y="223.6">IN</text>
<text x="359.1" y="226.2">REPRODUCTION</text>
<text x="362.3" y="223.6">THIS</text>
<text x="368.7" y="223.6">DRAWING</text>
<text x="378.1" y="226.2">IN</text>
<text x="380.4" y="223.6">IS</text>
<text x="381.7" y="226.2">PART</text>
<text x="383.8" y="223.6">THE</text>
<text x="389.1" y="226.2">OR</text>
<text x="389.6" y="223.6">SOLE</text>
<text x="393.7" y="226.2">AS</text>
<text x="396.7" y="223.6">PROPERTY</text>
<text x="398.2" y="226.2">A</text>
<text x="401.2" y="226.2">WHOLE</text>
<text x="410.2" y="223.6">OF</text>
<text x="289.6" y="229.5">TOLERANCES</text>
<text x="321.3" y="232.2">AUTHOR</text>
<text x="322" y="228.8">WITHOUT</text>
<text x="333.3" y="228.8">THE</text>
<text x="337.3" y="232.2">DATE</text>
<text x="339" y="228.8">WRITTEN</text>
<text x="350" y="228.8">PERMISSION</text>
<text x="365" y="228.8">OF</text>
<text x="369.4" y="228.8">ONION</text>
<text x="377.9" y="228.8">CORPORATION</text>
<text x="395.5" y="228.8">IS</text>
<text x="398.9" y="228.8">PROHIBITED.</text>
<text x="321.3" y="240.1">CHECKED</text>
<text x="337.3" y="240.1">DATE</text>
<text x="337.3" y="248.2">DATE</text>
<text x="369.2" y="248.2">TITLE</text>
<text x="369.2" y="256.4">PART</text>
<text x="376.6" y="256.4">NO.</text>
<text x="405.1" y="256.4">REV.</text>
<text x="289.6" y="261.1">MATERIAL</text>
<text x="235.4" y="268">NEXT</text>
<text x="242.8" y="268">ASSY</text>
<text x="268.8" y="268">USED</text>
<text x="276.4" y="268">ON</text>
<text x="290.8" y="269.1">DO</text>
<text x="295.3" y="269.1">NOT</text>
<text x="301.3" y="269.1">SCALE</text>
<text x="310" y="269.1">DRAWING</text>
<text x="369.2" y="264">SCALE</text>
<text x="382.8" y="264">SIZE</text>
<text x="392.8" y="264">SHEET</text>
</g>
</svg>
